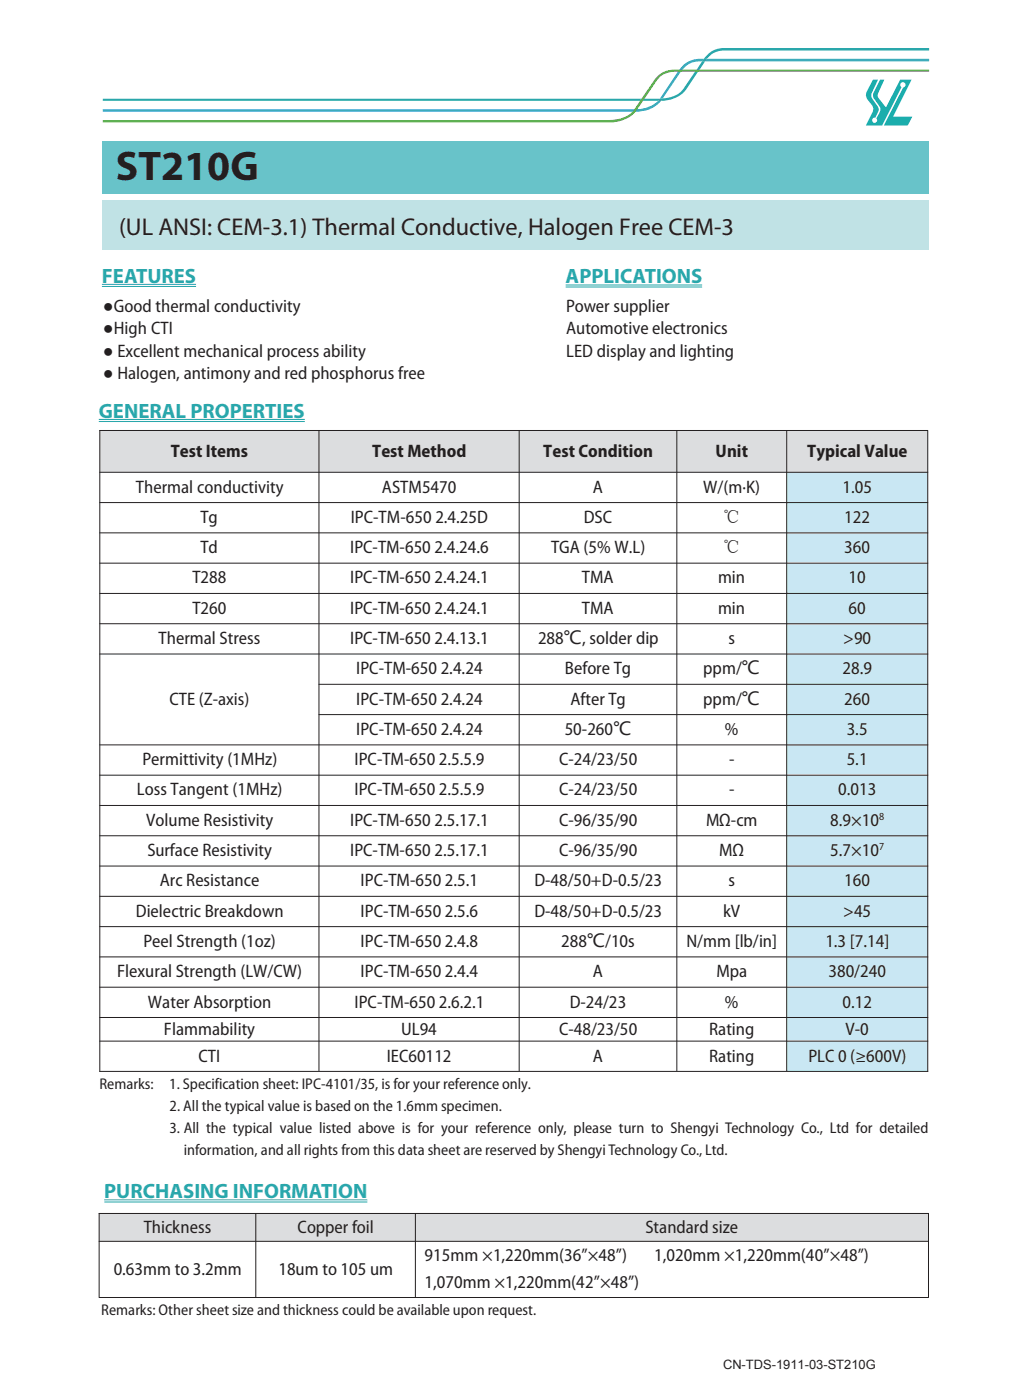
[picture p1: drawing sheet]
<svg xmlns="http://www.w3.org/2000/svg" width="210mm" height="285mm" viewBox="0 0 210 285" stroke-linecap="round" stroke-linejoin="round" font-family="sans-serif">
<path d="M20.9 40.8h168.4v10.1h-168.4z" fill="#c0e2e5"/>
<path d="M20.9 28.8h168.4v10.6h-168.4z" fill="#68c3c9"/>
<path d="M20.9 24.5h103.2a6.4 6.4 0 0 0 5-2.1l4.1-6a4.8 4.8 0 0 1 4.2-2.2h51.9v.4h-51.9a4.1 4.1 0 0 0-3.8 2.1l-4.1 6a7.2 7.2 0 0 1-5.4 2.3h-103.2z" fill-rule="evenodd" fill="#61b047"/>
<path d="M20.9 20.1v.5h109.4l.3-.5zM131.2 20.1l-.3 .5h3.2l.3-.5zM135 20l-.3 .6a6.6 6.6 0 0 0 5-2.2l2.5-3.8h-.6l-2.3 3.4a5.4 5.4 0 0 1-4.3 2zM143 12.5l-1.1 1.7h.6l1.1-1.7zM144.1 11.1l-.7 .9h.6a4.3 4.3 0 0 1 3.5-1.7h41.8v-.5h-41.8a4.6 4.6 0 0 0-3.4 1.3z" fill-rule="evenodd" fill="#23aca3"/>
<path d="M130.6 20.1l-.3 .5h.6l.3-.5zM141.9 14.2l-.3 .4h.6l.3-.4z" fill="#339c4c"/>
<path d="M20.9 22.3v.5h108l.3-.5zM129.8 22.3l-.3 .5a6.4 6.4 0 0 0 5.2-2.2h-.6a6.6 6.6 0 0 1-4.3 1.7zM138.1 14.6l-3.7 5.5 .6-.1 3.7-5.4zM139.2 13.3l-.8 .9h.6a4.4 4.4 0 0 1 4-1.7l.4-.5a5.3 5.3 0 0 0-4.2 1.3zM144 12l-.4 .5h45.7v-.5z" fill-rule="evenodd" fill="#279fcf"/>
<path d="M129.2 22.3l-.3 .5h.6l.3-.5zM138.4 14.2l-.3 .4h.6l.3-.4z" fill-rule="evenodd" fill="#2d9149"/>
<path d="M134.3 20.2l-.2 .4h.6l.3-.6zM143.4 12l-.4 .5h.6l.4-.5z" fill-rule="evenodd" fill="#2c9299"/>
<path d="M177.8 16.2h1l-1.2 2.7-.1 .6 .2 .6 1.1 1.6a.98 .98 0 0 1 0 1.3l-.5 1a.52 .52 0 0 0-.6 .6 .52 .52 0 0 0 .7 .4 .52 .52 0 0 0 .2-.8l-.1-.1 .7-1.3a1.03 1.03 0 0 0-.2-1.3l-1-1.5-.2-.5 .1-.6 1.4-2.7h.8l-1.2 2.7-.1 .6 .1 .5 1.6 1.9 2.9-5.7h2.3l-3.8 7.6h3.9l-.9 1.8h-4.9l4-7.8a.55 .55 0 0 0 .4-.7 .55 .55 0 0 0-.8-.2 .55 .55 0 0 0 0 .9l-3.9 7.8h-3.3l1.3-2.7a1.19 1.19 0 0 0 0-1.4 4.1 4.1 0 0 1-1.3-2l.1-.8z" fill-rule="evenodd" fill="#0cafb6"/>
<path d="M20.3 87.7h44.7v8.5h-44.7z" fill-rule="evenodd" fill="#fff"/>
<path d="M20.4 87.8h44.5v8.4h-44.5z" fill="#dcdddf"/>
<path d="M65 87.7h40.8v8.5h-40.8z" fill-rule="evenodd" fill="#fff"/>
<path d="M65 87.8h40.7v8.4h-40.7z" fill="#dcdddf"/>
<path d="M105.8 87.7h32.1v8.5h-32.1z" fill-rule="evenodd" fill="#fff"/>
<path d="M105.8 87.8h32v8.4h-32z" fill="#dcdddf"/>
<path d="M137.9 87.7h22.3v8.5h-22.3z" fill-rule="evenodd" fill="#fff"/>
<path d="M137.9 87.8h22.3v8.4h-22.3z" fill="#dcdddf"/>
<path d="M160.2 87.7h28.8v8.5h-28.8z" fill-rule="evenodd" fill="#fff"/>
<path d="M160.3 87.8h28.6v8.4h-28.6z" fill="#dcdddf"/>
<g fill="#fff">
<path d="M20.3 96.2h44.7v6.2h-44.7z" fill-rule="evenodd"/>
<path d="M65 96.2h40.8v6.2h-40.8z" fill-rule="evenodd"/>
<path d="M105.8 96.2h32.1v6.2h-32.1z" fill-rule="evenodd"/>
<path d="M137.9 96.2h22.3v6.2h-22.3z" fill-rule="evenodd"/>
<path d="M160.2 96.2h28.8v6.2h-28.8z" fill-rule="evenodd"/>
</g>
<g fill="#fff">
<path d="M20.4 96.3h44.5v6.1h-44.5z"/>
<path d="M65 96.3h40.7v6.1h-40.7z"/>
<path d="M105.8 96.3h32v6.1h-32z"/>
<path d="M137.9 96.3h22.3v6.1h-22.3z"/>
</g>
<path d="M160.3 96.3h28.6v6.1h-28.6z" fill="#c9e7f3"/>
<g fill="#fff">
<path d="M20.3 102.4h44.7v6.1h-44.7z" fill-rule="evenodd"/>
<path d="M65 102.4h40.8v6.1h-40.8z" fill-rule="evenodd"/>
<path d="M105.8 102.4h32.1v6.1h-32.1z" fill-rule="evenodd"/>
<path d="M137.9 102.4h22.3v6.1h-22.3z" fill-rule="evenodd"/>
<path d="M160.2 102.4h28.8v6.1h-28.8z" fill-rule="evenodd"/>
</g>
<g fill="#fff">
<path d="M20.4 102.5h44.5v6h-44.5z"/>
<path d="M65 102.5h40.7v6h-40.7z"/>
<path d="M105.8 102.5h32v6h-32z"/>
<path d="M137.9 102.5h22.3v6h-22.3z"/>
</g>
<path d="M160.3 102.5h28.6v6h-28.6z" fill="#c9e7f3"/>
<g fill="#fff">
<path d="M20.3 108.5h44.7v6.2h-44.7z" fill-rule="evenodd"/>
<path d="M65 108.5h40.8v6.2h-40.8z" fill-rule="evenodd"/>
<path d="M105.8 108.5h32.1v6.2h-32.1z" fill-rule="evenodd"/>
<path d="M137.9 108.5h22.3v6.2h-22.3z" fill-rule="evenodd"/>
<path d="M160.2 108.5h28.8v6.2h-28.8z" fill-rule="evenodd"/>
</g>
<g fill="#fff">
<path d="M20.4 108.7h44.5v6h-44.5z"/>
<path d="M65 108.7h40.7v6h-40.7z"/>
<path d="M105.8 108.7h32v6h-32z"/>
<path d="M137.9 108.7h22.3v6h-22.3z"/>
</g>
<path d="M160.3 108.7h28.6v6h-28.6z" fill="#c9e7f3"/>
<g fill="#fff">
<path d="M20.3 114.7h44.7v6.2h-44.7z" fill-rule="evenodd"/>
<path d="M65 114.7h40.8v6.2h-40.8z" fill-rule="evenodd"/>
<path d="M105.8 114.7h32.1v6.2h-32.1z" fill-rule="evenodd"/>
<path d="M137.9 114.7h22.3v6.2h-22.3z" fill-rule="evenodd"/>
<path d="M160.2 114.7h28.8v6.2h-28.8z" fill-rule="evenodd"/>
</g>
<g fill="#fff">
<path d="M20.4 114.8h44.5v6.1h-44.5z"/>
<path d="M65 114.8h40.7v6.1h-40.7z"/>
<path d="M105.8 114.8h32v6.1h-32z"/>
<path d="M137.9 114.8h22.3v6.1h-22.3z"/>
</g>
<path d="M160.3 114.8h28.6v6.1h-28.6z" fill="#c9e7f3"/>
<g fill="#fff">
<path d="M20.3 120.9h44.7v6.1h-44.7z" fill-rule="evenodd"/>
<path d="M65 120.9h40.8v6.1h-40.8z" fill-rule="evenodd"/>
<path d="M105.8 120.9h32.1v6.1h-32.1z" fill-rule="evenodd"/>
<path d="M137.9 120.9h22.3v6.1h-22.3z" fill-rule="evenodd"/>
<path d="M160.2 120.9h28.8v6.1h-28.8z" fill-rule="evenodd"/>
</g>
<g fill="#fff">
<path d="M20.4 121h44.5v6h-44.5z"/>
<path d="M65 121h40.7v6h-40.7z"/>
<path d="M105.8 121h32v6h-32z"/>
<path d="M137.9 121h22.3v6h-22.3z"/>
</g>
<path d="M160.3 121h28.6v6h-28.6z" fill="#c9e7f3"/>
<g fill="#fff">
<path d="M20.3 127h44.7v6.2h-44.7z" fill-rule="evenodd"/>
<path d="M65 127h40.8v6.2h-40.8z" fill-rule="evenodd"/>
<path d="M105.8 127h32.1v6.2h-32.1z" fill-rule="evenodd"/>
<path d="M137.9 127h22.3v6.2h-22.3z" fill-rule="evenodd"/>
<path d="M160.2 127h28.8v6.2h-28.8z" fill-rule="evenodd"/>
</g>
<g fill="#fff">
<path d="M20.4 127.2h44.5v6h-44.5z"/>
<path d="M65 127.2h40.7v6h-40.7z"/>
<path d="M105.8 127.2h32v6h-32z"/>
<path d="M137.9 127.2h22.3v6h-22.3z"/>
</g>
<path d="M160.3 127.2h28.6v6h-28.6z" fill="#c9e7f3"/>
<g fill="#fff">
<path d="M20.3 133.2h44.7v18.5h-44.7z" fill-rule="evenodd"/>
<path d="M65 133.2h40.8v6.2h-40.8z" fill-rule="evenodd"/>
<path d="M105.8 133.2h32.1v6.2h-32.1z" fill-rule="evenodd"/>
<path d="M137.9 133.2h22.3v6.2h-22.3z" fill-rule="evenodd"/>
<path d="M160.2 133.2h28.8v6.2h-28.8z" fill-rule="evenodd"/>
</g>
<g fill="#fff">
<path d="M20.4 133.4h44.5v18.3h-44.5z"/>
<path d="M65 133.4h40.7v6h-40.7z"/>
<path d="M105.8 133.4h32v6h-32z"/>
<path d="M137.9 133.4h22.3v6h-22.3z"/>
</g>
<path d="M160.3 133.4h28.6v6h-28.6z" fill="#c9e7f3"/>
<g fill="#fff">
<path d="M65 139.4h40.8v6.2h-40.8z" fill-rule="evenodd"/>
<path d="M105.8 139.4h32.1v6.2h-32.1z" fill-rule="evenodd"/>
<path d="M137.9 139.4h22.3v6.2h-22.3z" fill-rule="evenodd"/>
<path d="M160.2 139.4h28.8v6.2h-28.8z" fill-rule="evenodd"/>
</g>
<g fill="#fff">
<path d="M65 139.5h40.7v6.1h-40.7z"/>
<path d="M105.8 139.5h32v6.1h-32z"/>
<path d="M137.9 139.5h22.3v6.1h-22.3z"/>
</g>
<path d="M160.3 139.5h28.6v6.1h-28.6z" fill="#c9e7f3"/>
<g fill="#fff">
<path d="M65 145.6h40.8v6.1h-40.8z" fill-rule="evenodd"/>
<path d="M105.8 145.6h32.1v6.1h-32.1z" fill-rule="evenodd"/>
<path d="M137.9 145.6h22.3v6.1h-22.3z" fill-rule="evenodd"/>
<path d="M160.2 145.6h28.8v6.1h-28.8z" fill-rule="evenodd"/>
</g>
<g fill="#fff">
<path d="M65 145.7h40.7v6h-40.7z"/>
<path d="M105.8 145.7h32v6h-32z"/>
<path d="M137.9 145.7h22.3v6h-22.3z"/>
</g>
<path d="M160.3 145.7h28.6v6h-28.6z" fill="#c9e7f3"/>
<g fill="#fff">
<path d="M20.3 151.7h44.7v6.2h-44.7z" fill-rule="evenodd"/>
<path d="M65 151.7h40.8v6.2h-40.8z" fill-rule="evenodd"/>
<path d="M105.8 151.7h32.1v6.2h-32.1z" fill-rule="evenodd"/>
<path d="M137.9 151.7h22.3v6.2h-22.3z" fill-rule="evenodd"/>
<path d="M160.2 151.7h28.8v6.2h-28.8z" fill-rule="evenodd"/>
</g>
<g fill="#fff">
<path d="M20.4 151.9h44.5v6h-44.5z"/>
<path d="M65 151.9h40.7v6h-40.7z"/>
<path d="M105.8 151.9h32v6h-32z"/>
<path d="M137.9 151.9h22.3v6h-22.3z"/>
</g>
<path d="M160.3 151.9h28.6v6h-28.6z" fill="#c9e7f3"/>
<g fill="#fff">
<path d="M20.3 157.9h44.7v6.2h-44.7z" fill-rule="evenodd"/>
<path d="M65 157.9h40.8v6.2h-40.8z" fill-rule="evenodd"/>
<path d="M105.8 157.9h32.1v6.2h-32.1z" fill-rule="evenodd"/>
<path d="M137.9 157.9h22.3v6.2h-22.3z" fill-rule="evenodd"/>
<path d="M160.2 157.9h28.8v6.2h-28.8z" fill-rule="evenodd"/>
</g>
<g fill="#fff">
<path d="M20.4 158.1h44.5v6h-44.5z"/>
<path d="M65 158.1h40.7v6h-40.7z"/>
<path d="M105.8 158.1h32v6h-32z"/>
<path d="M137.9 158.1h22.3v6h-22.3z"/>
</g>
<path d="M160.3 158.1h28.6v6h-28.6z" fill="#c9e7f3"/>
<g fill="#fff">
<path d="M20.3 164.1h44.7v6.2h-44.7z" fill-rule="evenodd"/>
<path d="M65 164.1h40.8v6.2h-40.8z" fill-rule="evenodd"/>
<path d="M105.8 164.1h32.1v6.2h-32.1z" fill-rule="evenodd"/>
<path d="M137.9 164.1h22.3v6.2h-22.3z" fill-rule="evenodd"/>
<path d="M160.2 164.1h28.8v6.2h-28.8z" fill-rule="evenodd"/>
</g>
<g fill="#fff">
<path d="M20.4 164.2h44.5v6.1h-44.5z"/>
<path d="M65 164.2h40.7v6.1h-40.7z"/>
<path d="M105.8 164.2h32v6.1h-32z"/>
<path d="M137.9 164.2h22.3v6.1h-22.3z"/>
</g>
<path d="M160.3 164.2h28.6v6.1h-28.6z" fill="#c9e7f3"/>
<g fill="#fff">
<path d="M20.3 170.3h44.7v6.1h-44.7z" fill-rule="evenodd"/>
<path d="M65 170.3h40.8v6.1h-40.8z" fill-rule="evenodd"/>
<path d="M105.8 170.3h32.1v6.1h-32.1z" fill-rule="evenodd"/>
<path d="M137.9 170.3h22.3v6.1h-22.3z" fill-rule="evenodd"/>
<path d="M160.2 170.3h28.8v6.1h-28.8z" fill-rule="evenodd"/>
</g>
<g fill="#fff">
<path d="M20.4 170.4h44.5v6h-44.5z"/>
<path d="M65 170.4h40.7v6h-40.7z"/>
<path d="M105.8 170.4h32v6h-32z"/>
<path d="M137.9 170.4h22.3v6h-22.3z"/>
</g>
<path d="M160.3 170.4h28.6v6h-28.6z" fill="#c9e7f3"/>
<g fill="#fff">
<path d="M20.3 176.4h44.7v6.2h-44.7z" fill-rule="evenodd"/>
<path d="M65 176.4h40.8v6.2h-40.8z" fill-rule="evenodd"/>
<path d="M105.8 176.4h32.1v6.2h-32.1z" fill-rule="evenodd"/>
<path d="M137.9 176.4h22.3v6.2h-22.3z" fill-rule="evenodd"/>
<path d="M160.2 176.4h28.8v6.2h-28.8z" fill-rule="evenodd"/>
</g>
<g fill="#fff">
<path d="M20.4 176.6h44.5v6h-44.5z"/>
<path d="M65 176.6h40.7v6h-40.7z"/>
<path d="M105.8 176.6h32v6h-32z"/>
<path d="M137.9 176.6h22.3v6h-22.3z"/>
</g>
<path d="M160.3 176.6h28.6v6h-28.6z" fill="#c9e7f3"/>
<g fill="#fff">
<path d="M20.3 182.6h44.7v6.2h-44.7z" fill-rule="evenodd"/>
<path d="M65 182.6h40.8v6.2h-40.8z" fill-rule="evenodd"/>
<path d="M105.8 182.6h32.1v6.2h-32.1z" fill-rule="evenodd"/>
<path d="M137.9 182.6h22.3v6.2h-22.3z" fill-rule="evenodd"/>
<path d="M160.2 182.6h28.8v6.2h-28.8z" fill-rule="evenodd"/>
</g>
<g fill="#fff">
<path d="M20.4 182.8h44.5v6h-44.5z"/>
<path d="M65 182.8h40.7v6h-40.7z"/>
<path d="M105.8 182.8h32v6h-32z"/>
<path d="M137.9 182.8h22.3v6h-22.3z"/>
</g>
<path d="M160.3 182.8h28.6v6h-28.6z" fill="#c9e7f3"/>
<g fill="#fff">
<path d="M20.3 188.8h44.7v6.2h-44.7z" fill-rule="evenodd"/>
<path d="M65 188.8h40.8v6.2h-40.8z" fill-rule="evenodd"/>
<path d="M105.8 188.8h32.1v6.2h-32.1z" fill-rule="evenodd"/>
<path d="M137.9 188.8h22.3v6.2h-22.3z" fill-rule="evenodd"/>
<path d="M160.2 188.8h28.8v6.2h-28.8z" fill-rule="evenodd"/>
</g>
<g fill="#fff">
<path d="M20.4 188.9h44.5v6.1h-44.5z"/>
<path d="M65 188.9h40.7v6.1h-40.7z"/>
<path d="M105.8 188.9h32v6.1h-32z"/>
<path d="M137.9 188.9h22.3v6.1h-22.3z"/>
</g>
<path d="M160.3 188.9h28.6v6.1h-28.6z" fill="#c9e7f3"/>
<g fill="#fff">
<path d="M20.3 195h44.7v6.1h-44.7z" fill-rule="evenodd"/>
<path d="M65 195h40.8v6.1h-40.8z" fill-rule="evenodd"/>
<path d="M105.8 195h32.1v6.1h-32.1z" fill-rule="evenodd"/>
<path d="M137.9 195h22.3v6.1h-22.3z" fill-rule="evenodd"/>
<path d="M160.2 195h28.8v6.1h-28.8z" fill-rule="evenodd"/>
</g>
<g fill="#fff">
<path d="M20.4 195.1h44.5v6h-44.5z"/>
<path d="M65 195.1h40.7v6h-40.7z"/>
<path d="M105.8 195.1h32v6h-32z"/>
<path d="M137.9 195.1h22.3v6h-22.3z"/>
</g>
<path d="M160.3 195.1h28.6v6h-28.6z" fill="#c9e7f3"/>
<g fill="#fff">
<path d="M20.3 201.1h44.7v6.2h-44.7z" fill-rule="evenodd"/>
<path d="M65 201.1h40.8v6.2h-40.8z" fill-rule="evenodd"/>
<path d="M105.8 201.1h32.1v6.2h-32.1z" fill-rule="evenodd"/>
<path d="M137.9 201.1h22.3v6.2h-22.3z" fill-rule="evenodd"/>
<path d="M160.2 201.1h28.8v6.2h-28.8z" fill-rule="evenodd"/>
</g>
<g fill="#fff">
<path d="M20.4 201.3h44.5v6h-44.5z"/>
<path d="M65 201.3h40.7v6h-40.7z"/>
<path d="M105.8 201.3h32v6h-32z"/>
<path d="M137.9 201.3h22.3v6h-22.3z"/>
</g>
<path d="M160.3 201.3h28.6v6h-28.6z" fill="#c9e7f3"/>
<g fill="#fff">
<path d="M20.3 207.3h44.7v4.8h-44.7z" fill-rule="evenodd"/>
<path d="M65 207.3h40.8v4.8h-40.8z" fill-rule="evenodd"/>
<path d="M105.8 207.3h32.1v4.8h-32.1z" fill-rule="evenodd"/>
<path d="M137.9 207.3h22.3v4.8h-22.3z" fill-rule="evenodd"/>
<path d="M160.2 207.3h28.8v4.8h-28.8z" fill-rule="evenodd"/>
</g>
<g fill="#fff">
<path d="M20.4 207.4h44.5v4.7h-44.5z"/>
<path d="M65 207.4h40.7v4.7h-40.7z"/>
<path d="M105.8 207.4h32v4.7h-32z"/>
<path d="M137.9 207.4h22.3v4.7h-22.3z"/>
</g>
<path d="M160.3 207.4h28.6v4.7h-28.6z" fill="#c9e7f3"/>
<g fill="#fff">
<path d="M20.3 212.1h44.7v6.4h-44.7z" fill-rule="evenodd"/>
<path d="M65 212.1h40.8v6.4h-40.8z" fill-rule="evenodd"/>
<path d="M105.8 212.1h32.1v6.4h-32.1z" fill-rule="evenodd"/>
<path d="M137.9 212.1h22.3v6.4h-22.3z" fill-rule="evenodd"/>
<path d="M160.2 212.1h28.8v6.4h-28.8z" fill-rule="evenodd"/>
</g>
<g fill="#fff">
<path d="M20.4 212.3h44.5v6h-44.5z"/>
<path d="M65 212.3h40.7v6h-40.7z"/>
<path d="M105.8 212.3h32v6h-32z"/>
<path d="M137.9 212.3h22.3v6h-22.3z"/>
</g>
<path d="M160.3 212.3h28.6v6h-28.6z" fill="#c9e7f3"/>
<g fill="none" stroke="#231f20" stroke-width=".2">
<path d="M20.2 87.7h168.9M20.2 96.3h168.9M20.3 87.7v130.8M65 87.7v130.6M105.8 87.7v130.6M137.9 87.7v130.6M160.2 87.7v130.6M189 87.8v130.7M20.2 102.4h168.9M20.2 108.6h168.9M20.2 114.8h168.9M20.2 121h168.9"/>
<path d="M20.2 127.1h168.9M20.2 133.3h168.9M64.9 139.5h124.2M20.2 151.8h168.9M20.2 158h168.9M64.9 145.7h124.2M20.2 164.2h168.9M20.2 170.3h168.9M20.2 176.5h168.9M20.2 182.7h168.9M20.2 188.9h168.9M20.2 195h168.9"/>
<path d="M20.2 201.2h168.9M20.2 207.4h168.9M20.2 212.2h168.9M20.2 218.4h168.9"/>
</g>
<g fill="#dcdddf">
<path d="M20.2 247.4h31.9v5.5h-31.9z"/>
<path d="M52.2 247.4h32.4v5.5h-32.4z"/>
<path d="M84.7 247.4h104.4v5.5h-104.4z"/>
</g>
<g fill="#fff">
<path d="M20.2 253.1h31.9v11.3h-31.9z"/>
<path d="M84.7 253.1h104.4v11.3h-104.4z"/>
</g>
<path d="M20.1 247.3h169.1M20.1 253h169.1M20.2 247.2v17.2M52.1 247.2v17.2M84.6 247.2v17.2M189.1 247.2v17.2M20.1 264.5h169.1" fill="none" stroke="#231f20" stroke-width=".2"/>
<path d="M20.8 58h19.1M20.8 58.4h19.1M115.2 58.1h27.8M115.2 58.5h27.8M20.1 85.5h42M20.1 85.9h42M21.2 244.6h53.6M21.2 245h53.6" fill="none" stroke="#2aa7ab" stroke-width=".21"/>
<text font-size="8.5" fill="#231f20" x="23.6" y="36.8">ST210G</text>
<text font-size="5" fill="#231f20" x="24.3" y="47.9">(UL ANSI: CEM-3.1) Thermal Conductive, Halogen Free CEM-3</text>
<g font-size="4.2" fill="#2aa7ab">
<text x="20.8" y="57.6">FEATURES</text>
<text x="115.2" y="57.7">APPLICATIONS</text>
<text x="20.1" y="85.1">GENERAL PROPERTIES</text>
<text x="21.2" y="244.2">PURCHASING INFORMATION</text>
</g>
<g font-size="3.7" fill="#231f20">
<text x="20.9" y="63.5">●Good thermal conductivity</text>
<text x="115.3" y="63.5">Power supplier</text>
<text x="20.9" y="68.2">●High CTI</text>
<text x="115.3" y="68.2">Automotive electronics</text>
<text x="20.9" y="72.7">● Excellent mechanical process ability</text>
<text x="20.9" y="77.3">● Halogen, antimony and red phosphorus free</text>
<text x="115.3" y="72.7">LED display and lighting</text>
<text x="34.8" y="93.1">Test Items</text>
<text x="75.8" y="93.1">Test Method</text>
<text x="110.7" y="93.1">Test Condition</text>
<text x="145.8" y="93.1">Unit</text>
<text x="164.4" y="93.1">Typical Value</text>
<text x="27.7" y="100.4">Thermal conductivity</text>
<text x="77.8" y="100.4">ASTM5470</text>
<text x="120.7" y="100.4">A</text>
<text x="143.3" y="100.4">W/(m·K)</text>
<text x="171.6" y="100.4">1.05</text>
<text x="40.8" y="106.6">Tg</text>
<text x="71.5" y="106.6">IPC-TM-650</text>
<text x="88.7" y="106.6">2.4.25D</text>
<text x="118.9" y="106.6">DSC</text>
<text x="147.2" y="106.6">℃</text>
<text x="172" y="106.6">122</text>
<text x="40.8" y="112.7">Td</text>
<text x="71.3" y="112.7">IPC-TM-650</text>
<text x="88.5" y="112.7">2.4.24.6</text>
<text x="112.2" y="112.7">TGA (5% W.L)</text>
<text x="147.2" y="112.7">℃</text>
<text x="172" y="112.7">360</text>
<text x="39.2" y="118.9">T288</text>
<text x="71.3" y="118.9">IPC-TM-650</text>
<text x="88.5" y="118.9">2.4.24.1</text>
<text x="118.5" y="118.9">TMA</text>
<text x="146.3" y="118.9">min</text>
<text x="172.9" y="118.9">10</text>
<text x="39.2" y="125.1">T260</text>
<text x="71.3" y="125.1">IPC-TM-650</text>
<text x="88.5" y="125.1">2.4.24.1</text>
<text x="118.5" y="125.1">TMA</text>
<text x="146.3" y="125.1">min</text>
<text x="172.9" y="125.1">60</text>
<text x="32.3" y="131.3">Thermal Stress</text>
<text x="71.3" y="131.3">IPC-TM-650</text>
<text x="88.5" y="131.3">2.4.13.1</text>
<text x="109.6" y="131.3">288℃, solder dip</text>
<text x="148.4" y="131.3">s</text>
<text x="171.8" y="131.3">&gt;90</text>
<text x="72.6" y="137.5">IPC-TM-650</text>
<text x="89.8" y="137.5">2.4.24</text>
<text x="115.1" y="137.5">Before Tg</text>
<text x="143.3" y="137.5">ppm/℃</text>
<text x="171.6" y="137.5">28.9</text>
<text x="34.5" y="143.6">CTE (Z-axis)</text>
<text x="72.6" y="143.6">IPC-TM-650</text>
<text x="89.8" y="143.6">2.4.24</text>
<text x="116.2" y="143.6">After Tg</text>
<text x="143.3" y="143.6">ppm/℃</text>
<text x="172" y="143.6">260</text>
<text x="72.6" y="149.8">IPC-TM-650</text>
<text x="89.8" y="149.8">2.4.24</text>
<text x="115" y="149.8">50-260℃</text>
<text x="147.7" y="149.8">%</text>
<text x="172.5" y="149.8">3.5</text>
<text x="29" y="156">Permittivity (1MHz)</text>
<text x="72.2" y="156">IPC-TM-650</text>
<text x="89.4" y="156">2.5.5.9</text>
<text x="113.9" y="156">C-24/23/50</text>
<text x="148.5" y="156">-</text>
<text x="172.5" y="156">5.1</text>
<text x="27.9" y="162.1">Loss Tangent (1MHz)</text>
<text x="72.2" y="162.1">IPC-TM-650</text>
<text x="89.4" y="162.1">2.5.5.9</text>
<text x="113.9" y="162.1">C-24/23/50</text>
<text x="148.5" y="162.1">-</text>
<text x="170.7" y="162.1">0.013</text>
<text x="29.8" y="168.3">Volume Resistivity</text>
<text x="71.3" y="168.3">IPC-TM-650</text>
<text x="88.5" y="168.3">2.5.17.1</text>
<text x="113.9" y="168.3">C-96/35/90</text>
<text x="143.8" y="168.3">MΩ-cm</text>
<text x="169.1" y="168.3">8.9×10</text>
<text x="30" y="174.5">Surface Resistivity</text>
<text x="71.3" y="174.5">IPC-TM-650</text>
<text x="88.5" y="174.5">2.5.17.1</text>
<text x="113.9" y="174.5">C-96/35/90</text>
<text x="146.5" y="174.5">MΩ</text>
<text x="169.1" y="174.5">5.7×10</text>
<text x="32.6" y="180.7">Arc Resistance</text>
<text x="73.4" y="180.7">IPC-TM-650</text>
<text x="90.6" y="180.7">2.5.1</text>
<text x="108.9" y="180.7">D-48/50+D-0.5/23</text>
<text x="148.4" y="180.7">s</text>
<text x="172" y="180.7">160</text>
<text x="27.7" y="186.8">Dielectric Breakdown</text>
<text x="73.4" y="186.8">IPC-TM-650</text>
<text x="90.6" y="186.8">2.5.6</text>
<text x="108.9" y="186.8">D-48/50+D-0.5/23</text>
<text x="147.3" y="186.8">kV</text>
<text x="171.8" y="186.8">&gt;45</text>
<text x="29.2" y="193">Peel Strength (1oz)</text>
<text x="73.4" y="193">IPC-TM-650</text>
<text x="90.6" y="193">2.4.8</text>
<text x="114.3" y="193">288℃/10s</text>
<text x="139.8" y="193">N/mm [lb/in]</text>
<text x="168.1" y="193">1.3 [7.14]</text>
<text x="23.9" y="199.2">Flexural Strength (LW/CW)</text>
<text x="73.4" y="199.2">IPC-TM-650</text>
<text x="90.6" y="199.2">2.4.4</text>
<text x="120.7" y="199.2">A</text>
<text x="145.9" y="199.2">Mpa</text>
<text x="168.8" y="199.2">380/240</text>
<text x="30.1" y="205.4">Water Absorption</text>
<text x="72.2" y="205.4">IPC-TM-650</text>
<text x="89.4" y="205.4">2.6.2.1</text>
<text x="116" y="205.4">D-24/23</text>
<text x="147.7" y="205.4">%</text>
<text x="171.6" y="205.4">0.12</text>
<text x="33.4" y="210.9">Flammability</text>
<text x="81.7" y="210.9">UL94</text>
<text x="113.9" y="210.9">C-48/23/50</text>
<text x="144.4" y="210.9">Rating</text>
<text x="172.2" y="210.9">V-0</text>
<text x="40.4" y="216.4">CTI</text>
<text x="78.8" y="216.4">IEC60112</text>
<text x="120.7" y="216.4">A</text>
<text x="144.4" y="216.4">Rating</text>
<text x="164.7" y="216.4">PLC 0 (≥600V)</text>
<text x="29.3" y="251.3">Thickness</text>
<text x="60.6" y="251.3">Copper foil</text>
<text x="131.5" y="251.3">Standard size</text>
<text x="86.5" y="257">915mm ×1,220mm(36”×48”)</text>
<text x="133.3" y="257">1,020mm ×1,220mm(40”×48”)</text>
<text x="23.2" y="259.9">0.63mm to 3.2mm</text>
<text x="56.7" y="259.9">18um to 105 um</text>
<text x="86.5" y="262.5">1,070mm ×1,220mm(42”×48”)</text>
</g>
<g font-size="3.2" fill="#231f20">
<text x="20.2" y="221.9">Remarks:</text>
<text x="34.5" y="221.9">1. Specification sheet: IPC-4101/35, is for your reference only.</text>
<text x="34.6" y="226.4">2. All the typical value is based on the 1.6mm specimen.</text>
<text x="34.6" y="230.9">3. All the typical value listed above is for your reference only, please turn to Shengyi Technology Co., Ltd for detailed</text>
<text x="37.5" y="235.4">information, and all rights from this data sheet are reserved by ShengyiTechnology Co., Ltd.</text>
<text x="20.6" y="267.9">Remarks: Other sheet size and thickness could be available upon request.</text>
</g>
<text font-size="2.6" fill="#231f20" x="147.3" y="279">CN-TDS-1911-03-ST210G</text>
<g font-size="2.2" fill="#231f20">
<text x="179.1" y="167.1">8</text>
<text x="179.1" y="173.2">7</text>
</g>
</svg>
